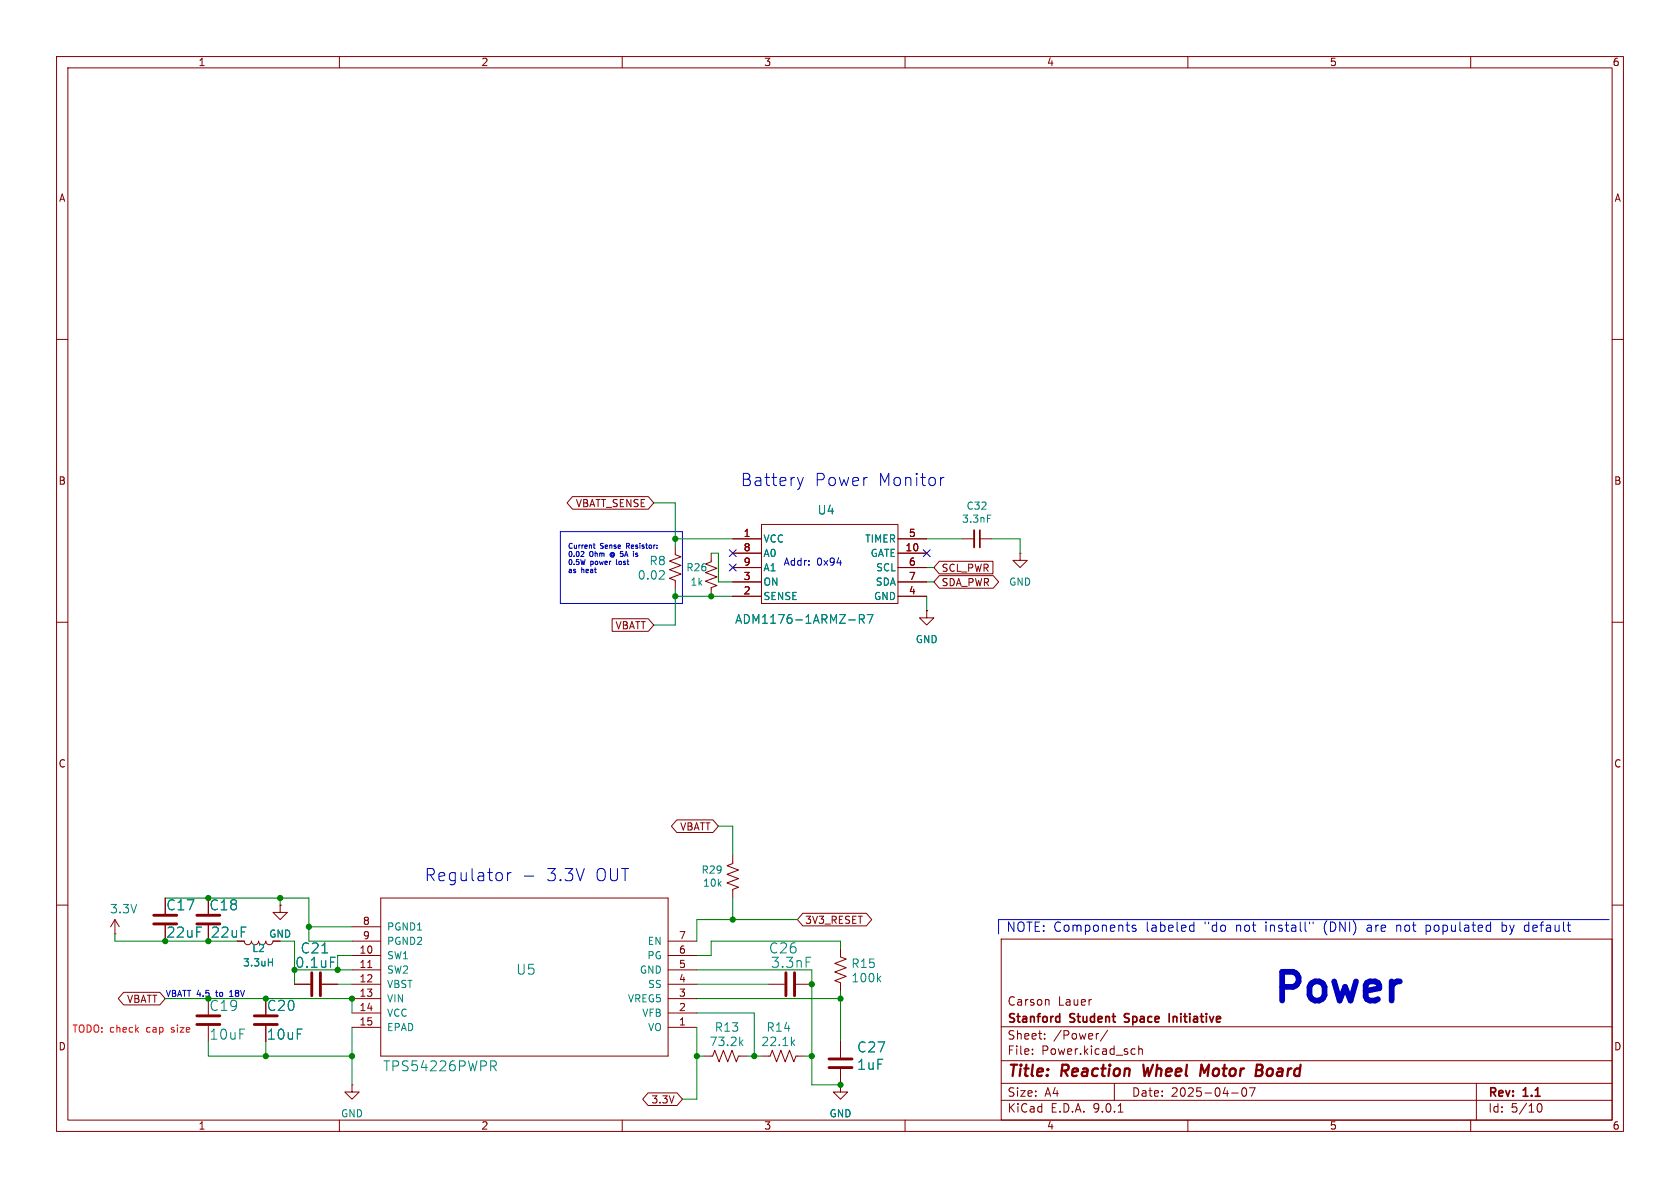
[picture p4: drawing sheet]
<svg xmlns="http://www.w3.org/2000/svg" width="297mm" height="210mm" viewBox="0 0 297 210" stroke-linecap="round" stroke-linejoin="round" font-family="sans-serif">
<path d="M0 0h297v210h-297z" fill="#fff" stroke="#fff" stroke-width=".18"/>
<g fill="none" stroke="#840000" stroke-width=".18">
<path d="M10 10h277v190h-277zM12 12h273v186h-273zM60 10v2M110 10v2M160 10v2M210 10v2M260 10v2M10 60h2M285 60h2M101.2 87.8h13.4l1 1.1-1 1.1h-13.4l-.9-1.1zM119.4 96.5v1.5l1 .4-2 .8 2 .7-2 .8 2 .8-2 .7 1 .4v1.5M125.7 97.8v1.5l-1 .4 2 .8-2 .7 2 .8-2 .7 2 .8-1 .4v1.5"/>
<path d="M129.5 95.3h5.1M129.5 97.8h5.1M134.6 92.7h24.1v14h-24.1zM158.7 95.3h5.1M158.7 97.8h5.1M166.1 99.2h9.4v2.2h-9.4l-1-1.1zM170.2 95.3h2M173.2 95.3h2.1M180.3 97.8v1.3h1.3l-1.3 1.2-1.2-1.2h1.2M180.3 97.8h.1M10 110h2M108.2 109.4h6.4l1 1.1-1 1.1h-6.4z"/>
<path d="M129.5 100.3h5.1M129.5 102.9h5.1M129.5 105.4h5.1M158.7 100.3h5.1M158.7 102.9h5.1M158.7 105.4h5.1M163.8 108v1.2h1.3l-1.3 1.3-1.2-1.3h1.2M163.8 108h.1M166.1 101.8h9.5l.9 1.1-.9 1.1h-9.5l-1-1.1zM285 110h2M67.3 158.8h50.8v27.9h-50.8zM119.6 144.9h6.4l1 1.2-1 1.1h-6.4l-.9-1.1z"/>
<path d="M129.5 151.1v1.6l-1 .3 2.1 .8-2.1 .8 2.1 .7-2.1 .8 2.1 .7-1.1 .4v1.6M10 160h2M20.3 165.1h.1M20.3 162.6l-.7 1.2M20.3 162.6l.8 1.2M20.3 162.6v2.5M21.9 175.4h6.4l.9 1.1-.9 1.1h-6.4l-1-1.1zM43.2 166.4a.64 .64 0 0 0 .6 .6 .64 .64 0 0 0 .6-.6 .64 .64 0 0 0 .7 .6 .64 .64 0 0 0 .6-.6 .64 .64 0 0 0 .7 .6 .64 .64 0 0 0 .6-.6 .64 .64 0 0 0 .6 .6 .64 .64 0 0 0 .7-.6M49.5 160v1.3h1.3l-1.3 1.3-1.2-1.3h1.2M49.5 160h.1M52.1 174h2.8M56.9 174h2.8"/>
<path d="M62.2 179.1h5.1M62.2 176.5h5.1M62.2 174h5.1M62.2 171.5h5.1M62.2 168.9h5.1M62.2 166.4h5.1M62.2 163.8h5.1M65 171h.7M118.1 179.1h5.1M118.1 176.5h5.1M118.1 174h5.1M118.1 171.5h5.1"/>
<path d="M118.1 168.9h5.1M118.1 166.4h5.1M135.9 174h2.8M140.7 174h2.8M141.9 161.4h11.3l.9 1.2-.9 1.1h-11.3l-.9-1.1zM148.6 167.6v1.6l1 .3-2 .8 2 .8-2 .7 2 .8-2 .8 1 .3v1.6M177 166h108v32h-108zM185.2 176.7l.3 .2v.8M285 160h2M60 198v2M62.2 191.8v1.2h1.3l-1.3 1.3-1.2-1.3h1.2M62.2 191.8h.1"/>
<path d="M62.2 181.6h5.1M110 198v2M114.6 193.2h5.1l.9 1.1-.9 1.1h-5.1l-1-1.1zM118.1 181.6h5.1M124.5 186.7h1.5l.4-1 .7 2 .8-2 .8 2 .7-2 .8 2 .4-1h1.5M134.6 186.7h1.5l.4-1 .8 2 .7-2 .8 2 .8-2 .7 2 .4-1h1.5M148.6 191.8v1.2h1.3l-1.3 1.3-1.3-1.3h1.3M148.6 191.8h.1M148.6 184.2v2.7M148.6 189v2.8M160 198v2M177 194.5h108"/>
<path d="M177 191.5h108M177 187.5h108M177 181.5h108M182.5 186.3v.1M182.5 185.5v.1M184.7 183.6v.1M184.7 182.8v.1M194.2 182.7l-.2 .1M195.8 182.1l-1.3 2M197 191.5v3M197.7 196.6h.8M200.2 185.4l.5 .1"/>
<path d="M200.7 186.3l-.5 .1M201.3 185.5l.2-.1 .4 .1 .1 .9M201.3 184.9v1.5M210 198v2M217.7 193.2h1.2M219.7 192.4l.2-.1a.81 .81 0 0 1 .6 .6 .81 .81 0 0 1-.3 .8l-.2 .1a.81 .81 0 0 1-.3-1.4zM220.9 192.3h1l-.7 1.5M260 198v2M261 191.5v6.5M271.7 195.7l.2-.5 .2-.1a.81 .81 0 0 1 .6 .6 .81 .81 0 0 1-.3 .8h-.4l-.3-.5"/>
</g>
<path d="M202.1 188.2l.2 2 .6-1.4M213.7 188.2l-.8 1.4-.5-1.4-.2 2M222.2 188.2h.7a.49 .49 0 0 1 .3 .5 .49 .49 0 0 1-.4 .5l.2 .1a.58 .58 0 0 1-.3 .9" fill="none" stroke="#840000" stroke-width=".4"/>
<path d="M173.2 93.7v3.1M186.9 179.7l.4 .1M187.3 179.2v1.5M198.8 179.3v.5M206.7 179.2v1.5M187.3 180.6l-.4 .1M198.8 180.6l.2 .1" fill="none" stroke="#840000" stroke-width=".3"/>
<g fill="none" stroke="#008484" stroke-width=".18">
<path d="M174.6 91.1h.6M117.3 101l.1 .2v.3l-.9 .9h.9M151.9 109.4h.8l.1-.2-.1-.4-.2-.2h-.6v1.6M152.3 109.4l.5 .8M153.3 108.6h1l-.6 1.6M47.4 170.1h.8M48.2 169.5v1.3M58.4 169.2h.9M142.5 169.2h.9M155.3 173l.4 .6M155.7 172.6l-.6 .5M86.7 187.5h.7a.48 .48 0 0 1 .4 .5 .48 .48 0 0 1-.4 .5h-.7"/>
<path d="M87.2 188.5l.5 .8M130.9 184.3l.4 .5M131.3 183.8l-.5 .6M140.1 184.3l.4 .5M140.5 183.8l-.6 .6"/>
</g>
<g fill="none" stroke="#840000" stroke-width=".51">
<path d="M27.2 161.8h4M27.2 163.3h4M34.8 179.6h4.1M34.8 161.8h4.1M34.8 163.3h4.1M45 179.6h4M55.1 172v4M56.6 172v4M138.9 172v4M140.5 172v4M34.8 181.1h4.1M45 181.1h4"/>
<path d="M146.6 187.2h4M146.6 188.7h4"/>
</g>
<path d="M172.2 93.7v3.1" fill="none" stroke="#840000" stroke-width=".33"/>
<g fill="none" stroke="#0000c2" stroke-width=".18">
<path d="M99.1 94h21.5v12.7h-21.5zM103.1 97.5l.1 .2v.2l-.5 .5h.5M104.9 96.3h.3M105 96.1v.7l.2 .1M107.9 97.9v.3M112.4 98.3l.1 .1M112.5 97.8l-.1 .1 .1 .2M141 84.4l.5 1.4M141.5 85.8l-.2 .6M142 84.4l-.5 1.4M166.3 84.4v1.4M166.9 84.4a.55 .55 0 0 0-.6 .4"/>
<path d="M89.7 154.2v1.5M90.3 154.2a.55 .55 0 0 0-.6 .5M92.7 154.9h1.7M40.6 176.1h.6M40.7 175.3l-.1 .1M200.8 163.6l-.4-.1-.3 .3 .1 .2 .6 .2v.4h-.7M210.6 163.5l.5 .1M211.1 164.6h-.5M211.1 163v1.6M231.5 163v.3M232.1 163v.3M265.6 163v1.6"/>
<path d="M265.6 164.6h.1M265.7 163.5l-.1 .1M269.5 164.3l.3 .3M269.8 163.5l-.3 .4M284.5 162.6h-108v2.5"/>
</g>
<g fill="none" stroke="#008400" stroke-width=".18">
<path d="M115.6 88.9h3.8v7.6M119.4 95.3h10.1M125.7 97.8h1.3v5.1h2.5M163.8 95.3h6.4M175.3 95.3h5v2.5M119.4 104.1v6.4h-3.8M119.4 105.4h10.1M163.8 102.9h1.3M163.8 100.3h1.3M163.8 105.4v2.6M29.2 158.8h25.4v7.6h7.6M49.5 158.8v1.2"/>
<path d="M127 146.1h2.5v5M129.5 158.8v3.8M20.3 165.1v1.3h21.6M29.2 176.5h33v2.6M49.5 166.4h2.6v7.6M52.1 171.5h10.1M54.6 163.8h7.6M59.7 174h2.5M62.2 168.9h-2.5v2.6M123.2 171.5h20.3v20.3h5.1M123.2 179.1h10.1v7.6M123.2 176.5h25.4"/>
<path d="M123.2 174h12.7M141 162.6h-17.8v3.8M148.6 167.6v-1.2h-22.9v2.5h-2.5M148.6 175.3v8.9M36.8 184.2v2.5h25.4M47 184.2v2.5M62.2 181.6v10.2M123.2 181.6v12.7h-2.6M123.2 186.7h1.3M132.1 186.7h2.5M142.2 186.7h1.3"/>
</g>
<path d="M128.9 97.2l1.2 1.2M128.9 99.7l1.2 1.2M130.1 97.2l-1.2 1.2M130.1 99.7l-1.2 1.2M163.2 97.2l1.2 1.2M164.4 97.2l-1.2 1.2" fill="none" stroke="#000084" stroke-width=".18"/>
<g fill="#008400" stroke="#008400" stroke-width=".18">
<circle cx="47" cy="176.5" r=".46"/>
<circle cx="36.8" cy="176.5" r=".46"/>
<circle cx="47" cy="186.7" r=".46"/>
<circle cx="36.8" cy="158.8" r=".46"/>
<circle cx="62.2" cy="186.7" r=".46"/>
<circle cx="62.2" cy="176.5" r=".46"/>
<circle cx="49.5" cy="158.8" r=".46"/>
<circle cx="36.8" cy="166.4" r=".46"/>
<circle cx="143.5" cy="186.7" r=".46"/>
<circle cx="123.2" cy="186.7" r=".46"/>
<circle cx="54.6" cy="163.8" r=".46"/>
<circle cx="59.7" cy="171.5" r=".46"/>
<circle cx="143.5" cy="174" r=".46"/>
<circle cx="119.4" cy="95.3" r=".46"/>
<circle cx="125.7" cy="105.4" r=".46"/>
<circle cx="119.4" cy="105.4" r=".46"/>
<circle cx="129.5" cy="162.6" r=".46"/>
<circle cx="133.3" cy="186.7" r=".46"/>
<circle cx="148.6" cy="176.5" r=".46"/>
<circle cx="148.6" cy="191.8" r=".46"/>
</g>
<text font-size="7.1" fill="#0000c2" x="224.8" y="177.6">Power</text>
<g font-size="3" fill="#0000c2">
<text x="130.8" y="86.1">Battery</text>
<text x="143.9" y="86.1">Power</text>
<text x="155.1" y="86.1">Monitor</text>
<text x="74.9" y="156">Regulator</text>
<text x="96.5" y="156">3.3V</text>
<text x="105.1" y="156">OUT</text>
</g>
<g font-size="2.8" fill="#840000">
<text x="178" y="190.9">Title:</text>
<text x="187.7" y="190.9">Reaction</text>
<text x="202.9" y="190.9">Wheel</text>
<text x="213.8" y="190.9">Motor</text>
<text x="224.4" y="190.9">Board</text>
</g>
<g font-size="2.5" fill="#840000">
<text x="29.3" y="161.1">C17</text>
<text x="36.9" y="161.1">C18</text>
<text x="37.2" y="166">22uF</text>
<text x="47.1" y="178.9">C20</text>
<text x="47.1" y="184">10uF</text>
</g>
<g font-size="2.5" fill="#008400">
<text x="29.3" y="166">22uF</text>
<text x="52.1" y="171.3">0.1uF</text>
</g>
<g font-size="2.5" fill="#008484">
<text x="53" y="168.8">C21</text>
<text x="135.9" y="168.8">C26</text>
<text x="136.2" y="171.3">3.3nF</text>
<text x="36.9" y="178.9">C19</text>
<text x="36.9" y="184">10uF</text>
<text x="151.4" y="186.3">C27</text>
<text x="151.4" y="189.3">1uF</text>
</g>
<g font-size="2.4" fill="#008484">
<text x="91.2" y="172.5">U5</text>
<text x="67.7" y="189.6">TPS54226PWPR</text>
</g>
<g font-size="2.3" fill="#0000c2">
<text x="177.8" y="164.9">NOTE: Components</text>
<text x="202.6" y="164.9">labeled</text>
<text x="213" y="164.9">&quot;do</text>
<text x="218.6" y="164.9">not</text>
<text x="224" y="164.9">install&quot;</text>
<text x="234.4" y="164.9">(DNI)</text>
<text x="242.1" y="164.9">are</text>
<text x="247.5" y="164.9">not</text>
<text x="252.8" y="164.9">populated</text>
<text x="266.3" y="164.9">by</text>
<text x="270.5" y="164.9">default</text>
</g>
<g font-size="2.1" fill="#008484">
<text x="144.4" y="91.2">U4</text>
<text x="114.7" y="100.1">R8</text>
<text x="112.7" y="102.7">0.02</text>
<text x="129.9" y="110.5">ADM1176-1ARMZ-R7</text>
<text x="19.4" y="161.7">3.3V</text>
<text x="150.4" y="171.3">R15</text>
<text x="150.4" y="173.9">100k</text>
<text x="125.3" y="185.1">73.2k</text>
<text x="126.3" y="182.6">R13</text>
<text x="134.5" y="185.1">22.1k</text>
<text x="135.4" y="182.6">R14</text>
</g>
<g font-size="2.1" fill="#840000">
<text x="178" y="178">Carson</text>
<text x="187" y="178">Lauer</text>
<text x="178" y="184">Sheet:</text>
<text x="178" y="181.2">Stanford</text>
<text x="186.2" y="184">/Power/</text>
<text x="189.2" y="181.2">Student</text>
<text x="199.5" y="181.2">Space</text>
<text x="207.9" y="181.2">Initiative</text>
<text x="178" y="186.7">File:</text>
<text x="184.1" y="186.7">Power.kicad_sch</text>
<text x="178" y="196.9">KiCad</text>
<text x="178" y="194.1">Size:</text>
<text x="184.7" y="194.1">A4</text>
<text x="185.7" y="196.9">E.D.A.</text>
<text x="193.3" y="196.9">9.0.1</text>
<text x="200" y="194.1">Date:</text>
<text x="207" y="194.1">2025-04-07</text>
<text x="263" y="194.3">Rev:</text>
<text x="263" y="196.9">Id:</text>
<text x="267.1" y="196.9">5/10</text>
<text x="269.4" y="194.3">1.1</text>
</g>
<g font-size="1.8" fill="#840000">
<text x="35" y="11.9">1</text>
<text x="85" y="11.9">2</text>
<text x="135" y="11.9">3</text>
<text x="185" y="11.9">4</text>
<text x="235" y="11.9">5</text>
<text x="285" y="11.9">6</text>
<text x="10.3" y="35.9">A</text>
<text x="285.3" y="35.9">A</text>
<text x="10.3" y="85.9">B</text>
<text x="101.7" y="89.9">VBATT_SENSE</text>
<text x="285.3" y="85.9">B</text>
<text x="131.4" y="95">1</text>
<text x="160.6" y="95">5</text>
<text x="131.4" y="97.5">8</text>
<text x="131.4" y="100.1">9</text>
<text x="160" y="97.5">10</text>
<text x="160.6" y="100.1">6</text>
<text x="166.4" y="101.3">SCL_PWR</text>
<text x="131.4" y="102.6">3</text>
<text x="131.4" y="105.2">2</text>
<text x="160.6" y="102.6">7</text>
<text x="160.6" y="105.2">4</text>
<text x="166.4" y="103.8">SDA_PWR</text>
<text x="108.7" y="111.4">VBATT</text>
<text x="10.3" y="135.9">C</text>
<text x="285.3" y="135.9">C</text>
<text x="120.1" y="147">VBATT</text>
<text x="64.1" y="166.1">9</text>
<text x="64.1" y="163.6">8</text>
<text x="119.9" y="166.1">7</text>
<text x="142.2" y="163.5">3V3_RESET</text>
<text x="63.5" y="173.7">12</text>
<text x="63.5" y="171.2">11</text>
<text x="63.5" y="168.7">10</text>
<text x="119.9" y="173.7">4</text>
<text x="119.9" y="171.2">5</text>
<text x="119.9" y="168.7">6</text>
<text x="22.4" y="177.5">VBATT</text>
<text x="63.5" y="178.8">14</text>
<text x="63.5" y="176.3">13</text>
<text x="119.9" y="178.8">2</text>
<text x="119.9" y="176.3">3</text>
<text x="10.3" y="185.9">D</text>
<text x="63.5" y="181.4">15</text>
<text x="119.9" y="181.4">1</text>
<text x="285.3" y="185.9">D</text>
<text x="115.1" y="195.3">3.3V</text>
<text x="35" y="199.9">1</text>
<text x="85" y="199.9">2</text>
<text x="135" y="199.9">3</text>
<text x="185" y="199.9">4</text>
<text x="235" y="199.9">5</text>
<text x="285" y="199.9">6</text>
</g>
<g font-size="1.8" fill="#008484">
<text x="170" y="92.6">3.3nF</text>
<text x="170.8" y="90.3">C32</text>
<text x="121.2" y="101.2">R26</text>
<text x="134.9" y="96.1">VCC</text>
<text x="134.9" y="98.7">A0</text>
<text x="134.9" y="101.2">A1</text>
<text x="152.8" y="96.1">TIMER</text>
<text x="153.8" y="98.7">GATE</text>
<text x="154.8" y="101.2">SCL</text>
<text x="122" y="103.7">1k</text>
<text x="134.9" y="103.7">ON</text>
<text x="134.9" y="106.3">SENSE</text>
<text x="154.4" y="106.3">GND</text>
<text x="154.7" y="103.7">SDA</text>
<text x="178.3" y="103.7">GND</text>
<text x="161.8" y="113.9">GND</text>
<text x="123.9" y="154.6">R29</text>
<text x="124.2" y="156.9">10k</text>
<text x="47.5" y="166">GND</text>
<text x="68.3" y="167.2">PGND2</text>
<text x="68.3" y="164.7">PGND1</text>
<text x="114.4" y="167.2">EN</text>
<text x="42.9" y="171">3.3uH</text>
<text x="44.5" y="168.5">L2</text>
<text x="68.3" y="172.3">SW2</text>
<text x="68.3" y="169.8">SW1</text>
<text x="113" y="172.3">GND</text>
<text x="114.4" y="169.8">PG</text>
<text x="68.3" y="179.9">VCC</text>
<text x="68.3" y="177.4">VIN</text>
<text x="68.3" y="174.9">VBST</text>
<text x="110.9" y="177.4">VREG5</text>
<text x="113.4" y="179.9">VFB</text>
<text x="114.5" y="174.9">SS</text>
<text x="68.3" y="182.5">EPAD</text>
<text x="114.5" y="182.5">VO</text>
<text x="60.2" y="197.7">GND</text>
<text x="146.6" y="197.7">GND</text>
</g>
<g font-size="1.8" fill="#0000c2">
<text x="138.4" y="100.1">Addr:</text>
<text x="144.4" y="100.1">0x94</text>
</g>
<g font-size="1.8" fill="#f00">
<text x="12.7" y="182.6">TODO: check</text>
<text x="26" y="182.6">cap</text>
<text x="30.5" y="182.6">size</text>
</g>
<g font-size="1.5" fill="#0000c2">
<text x="29.2" y="176.3">VBATT 4.5</text>
<text x="38.4" y="176.3">to</text>
<text x="41" y="176.3">18V</text>
</g>
<g font-size="1.2" fill="#0000c2">
<text x="100.3" y="97.1">Current</text>
<text x="100.3" y="98.5">0.02</text>
<text x="100.3" y="99.9">0.5W</text>
<text x="100.3" y="101.4">as</text>
<text x="102.8" y="101.4">heat</text>
<text x="104.3" y="98.5">Ohm</text>
<text x="104.4" y="99.9">power</text>
<text x="106.2" y="97.1">Sense</text>
<text x="108.1" y="98.5">@ 5A</text>
<text x="109.2" y="99.9">lost</text>
<text x="111" y="97.1">Resistor:</text>
<text x="112.8" y="98.5">is</text>
</g>
</svg>
